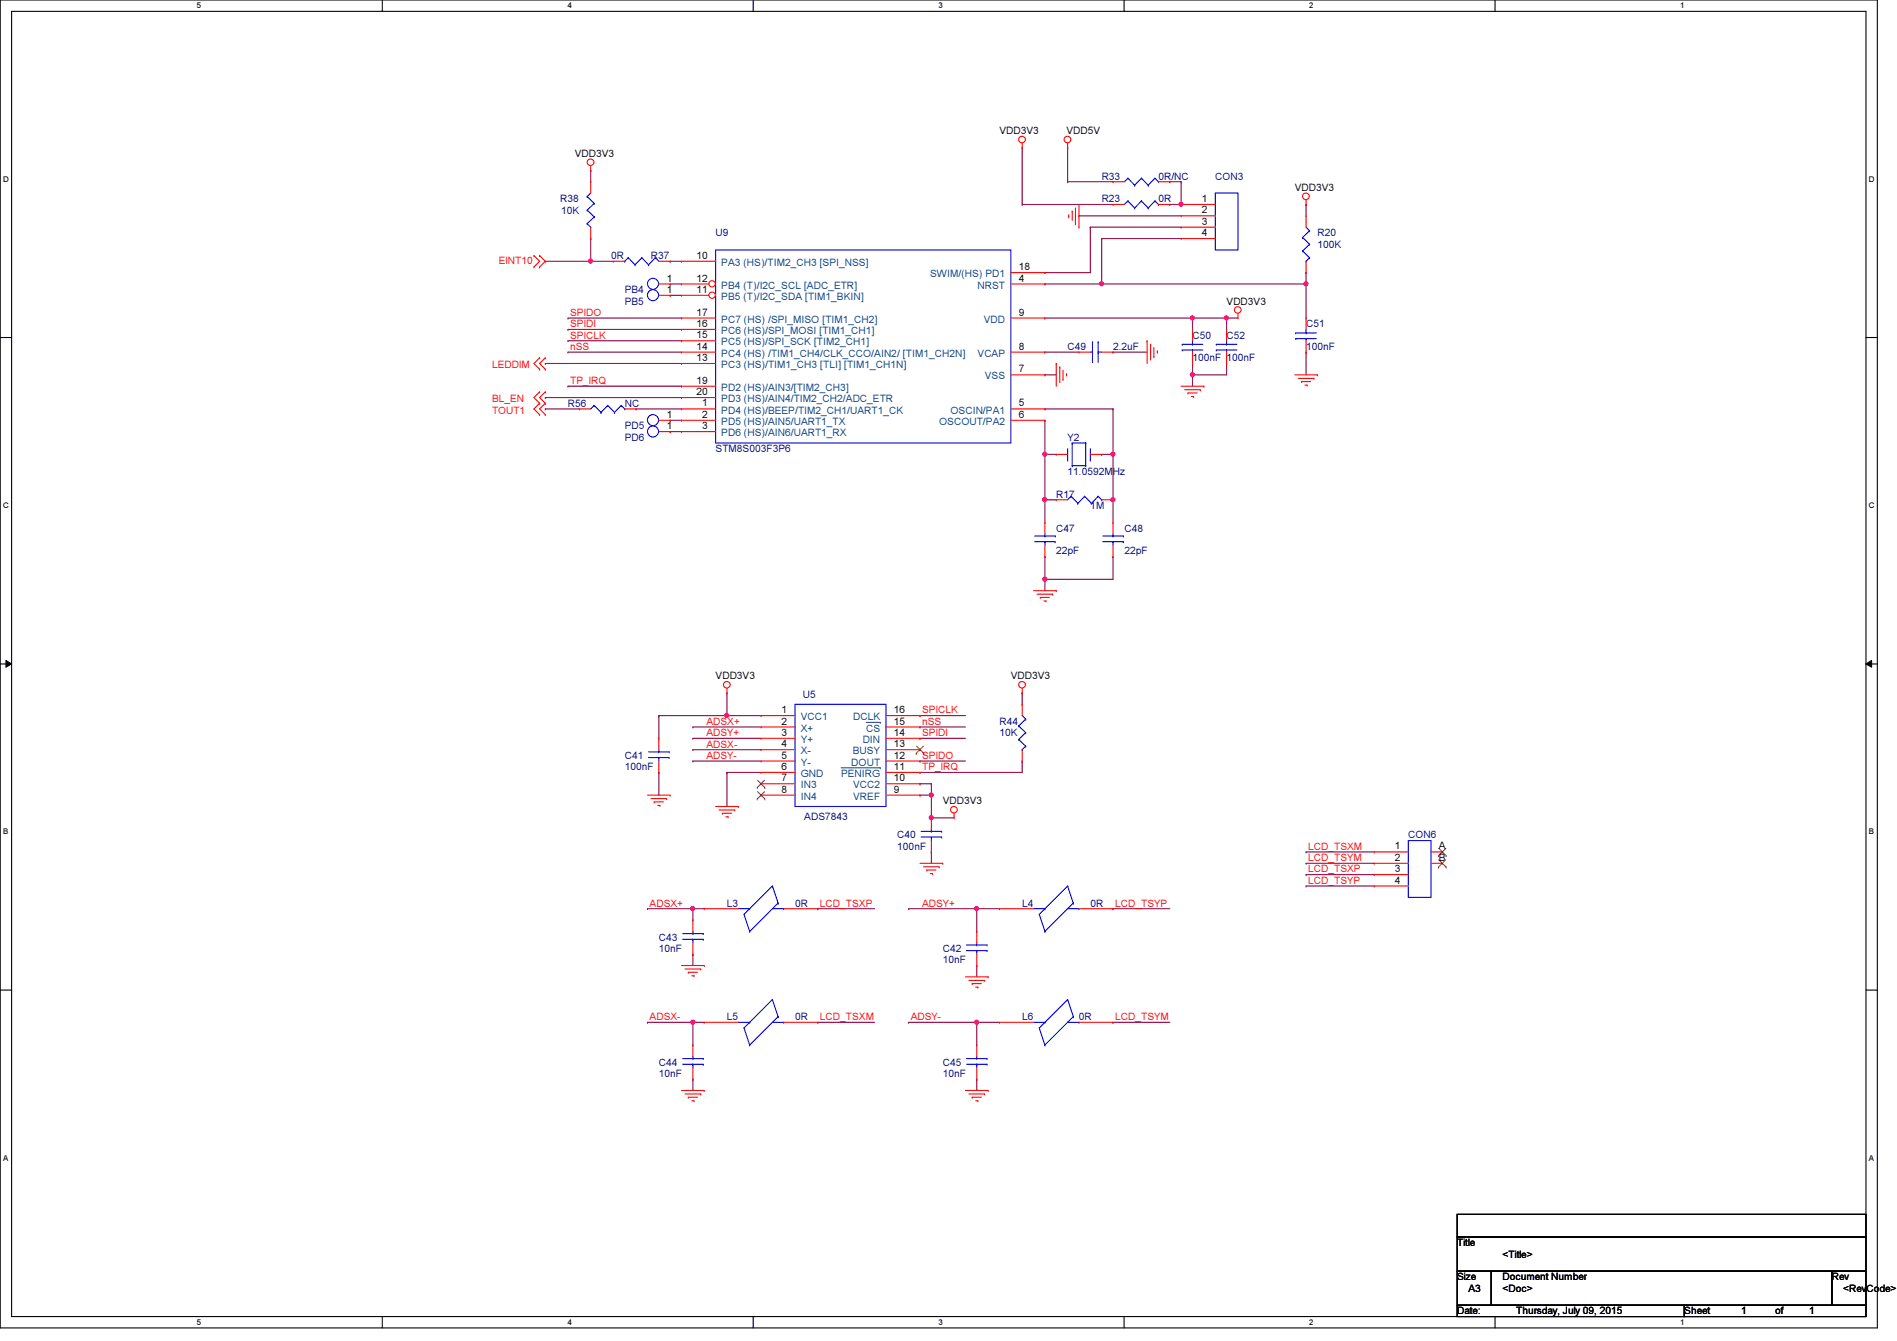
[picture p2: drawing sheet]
<svg xmlns="http://www.w3.org/2000/svg" width="297mm" height="210mm" viewBox="0 0 297 210" stroke-linecap="round" stroke-linejoin="round" font-family="sans-serif">
<path d="M0 0h294v207.9h-294zM1.8 1.8h290.4v204.3h-290.4z" fill="none" stroke="#000" stroke-width=".17"/>
<g fill="#fff">
<path d="M30.8 .2h.7v1.4h-.7z"/>
<path d="M30.8 206.2h.7v1.4h-.7z"/>
</g>
<path d="M59.9 0v1.8M59.9 206.1v1.8" fill="none" stroke="#000" stroke-width=".17"/>
<g fill="#fff">
<path d="M88.9 .2h.6v1.4h-.6z"/>
<path d="M88.9 206.2h.6v1.4h-.6z"/>
</g>
<path d="M117.9 0v1.8M117.9 206.1v1.8" fill="none" stroke="#000" stroke-width=".17"/>
<g fill="#fff">
<path d="M146.9 .2h.7v1.4h-.7z"/>
<path d="M146.9 206.2h.7v1.4h-.7z"/>
</g>
<path d="M176 0v1.8M176 206.1v1.8" fill="none" stroke="#000" stroke-width=".17"/>
<g fill="#fff">
<path d="M205 .2h.7v1.4h-.7z"/>
<path d="M205 206.2h.7v1.4h-.7z"/>
</g>
<path d="M234.1 0v1.8M234.1 206.1v1.8" fill="none" stroke="#000" stroke-width=".17"/>
<g fill="#fff">
<path d="M263.1 .2h.7v1.4h-.7z"/>
<path d="M263.1 206.2h.7v1.4h-.7z"/>
<path d="M.5 27.3h.9v1.4h-.9z"/>
<path d="M292.6 27.3h.9v1.4h-.9z"/>
<path d="M.5 78.4h.9v1.4h-.9z"/>
<path d="M292.6 78.4h.9v1.4h-.9z"/>
</g>
<path d="M0 52.8h1.8M292.2 52.8h1.8" fill="none" stroke="#000" stroke-width=".17"/>
<g fill="#fff">
<path d="M.5 129.5h.8v1.4h-.8z"/>
<path d="M292.6 129.5h.9v1.4h-.9z"/>
</g>
<path d="M0 103.9h1.8M292.2 103.9h1.8" fill="none" stroke="#000" stroke-width=".17"/>
<path d="M.9 103.4l.9 .5-.9 .5zM292.2 103.9l.9-.5v1z" fill="#000"/>
<path d="M.9 103.4l.9 .5-.9 .5zM292.2 103.9l.9-.5v1z" fill="none" stroke="#000" stroke-width=".16"/>
<g fill="#fff">
<path d="M.5 180.5h.8v1.4h-.8z"/>
<path d="M292.6 180.5h.9v1.4h-.9z"/>
</g>
<path d="M0 155h1.8M292.2 155h1.8" fill="none" stroke="#000" stroke-width=".17"/>
<g fill="none" stroke="#800040" stroke-width=".17">
<path d="M104.9 40.9h.1M104.9 40.9h1.8M163.6 71.1h.1M163.6 65.8h.1M163.6 64h.1M163.6 71.1h1.8M163.6 65.8v5.3M163.6 64h10.7M172.5 71.1h.1M174.3 64h.1M174.3 64v7.1h-1.8M163.6 90.7h.1"/>
<path d="M163.6 90.7v1.8M163.6 90.7h10.7"/>
</g>
<circle cx="163.6" cy="90.7" r=".32" fill="#f0f"/>
<circle cx="163.6" cy="90.7" r=".32" fill="none" stroke="#f0f" stroke-width=".17"/>
<path d="M174.3 78.2h.1M174.3 78.2v3.6M174.3 87.1h.1M174.3 87.1v3.6" fill="none" stroke="#800040" stroke-width=".17"/>
<circle cx="174.3" cy="78.2" r=".32" fill="#f0f"/>
<circle cx="174.3" cy="78.2" r=".32" fill="none" stroke="#f0f" stroke-width=".17"/>
<path d="M163.6 78.2h.1M163.6 78.2v3.6" fill="none" stroke="#800040" stroke-width=".17"/>
<circle cx="163.6" cy="78.2" r=".32" fill="#f0f"/>
<circle cx="163.6" cy="78.2" r=".32" fill="none" stroke="#f0f" stroke-width=".17"/>
<path d="M163.6 58.7h.1M163.6 55.1h.1M163.6 58.7h1.8M163.6 55.1h5.3M174.3 55.1h.1M174.3 55.1h5.3M174.3 71.1h.1M174.3 71.1v7.1M163.6 87.1h.1M163.6 87.1v3.6" fill="none" stroke="#800040" stroke-width=".17"/>
<circle cx="174.3" cy="71.1" r=".32" fill="#f0f"/>
<circle cx="174.3" cy="71.1" r=".32" fill="none" stroke="#f0f" stroke-width=".17"/>
<path d="M163.6 78.2h.1M163.6 71.1h.1M163.6 78.2h1.8M163.6 71.1v7.1" fill="none" stroke="#800040" stroke-width=".17"/>
<circle cx="163.6" cy="71.1" r=".32" fill="#f0f"/>
<circle cx="163.6" cy="71.1" r=".32" fill="none" stroke="#f0f" stroke-width=".17"/>
<path d="M163.6 49.8h.1M163.6 49.8h23.1M186.7 49.8h.1M186.7 49.8v1.8" fill="none" stroke="#800040" stroke-width=".17"/>
<circle cx="186.7" cy="49.8" r=".32" fill="#f0f"/>
<circle cx="186.7" cy="49.8" r=".32" fill="none" stroke="#f0f" stroke-width=".17"/>
<path d="M186.7 49.8h.1M186.7 49.8h5.4M192.1 49.8h.1M192.1 49.8v1.8" fill="none" stroke="#800040" stroke-width=".17"/>
<circle cx="192" cy="49.8" r=".32" fill="#f0f"/>
<circle cx="192" cy="49.8" r=".32" fill="none" stroke="#f0f" stroke-width=".17"/>
<path d="M186.7 58.7h.1M186.7 58.7v1.8" fill="none" stroke="#800040" stroke-width=".17"/>
<circle cx="186.7" cy="58.6" r=".32" fill="#f0f"/>
<circle cx="186.7" cy="58.6" r=".32" fill="none" stroke="#f0f" stroke-width=".17"/>
<path d="M186.7 58.7h.1M186.7 56.9h.1M186.7 56.9v1.8M192.1 56.9h.1M192.1 49.8h.1M192.1 56.9v1.8h-5.4M192.1 49.8h1.7M204.5 44.4h.1M204.5 44.4v5.4" fill="none" stroke="#800040" stroke-width=".17"/>
<circle cx="204.5" cy="44.4" r=".32" fill="#f0f"/>
<circle cx="204.5" cy="44.4" r=".32" fill="none" stroke="#f0f" stroke-width=".17"/>
<path d="M204.5 32h.1M204.5 32v1.8M172.5 44.4h.1M172.5 44.4h32M204.5 55.1h.1M204.5 55.1v3.6" fill="none" stroke="#800040" stroke-width=".17"/>
<circle cx="172.5" cy="44.4" r=".32" fill="#f0f"/>
<circle cx="172.5" cy="44.4" r=".32" fill="none" stroke="#f0f" stroke-width=".17"/>
<g fill="none" stroke="#800040" stroke-width=".17">
<path d="M92.5 37.3h.1M92.5 37.3v3.6h-7.1M160.1 23.1h.1M160.1 23.1v8.9M168.9 33.8h.1M168.9 33.8h16.1M170.7 35.6h.1M170.7 35.6v7.1h-7.1M170.7 35.6h14.3M172.5 37.3h.1M172.5 37.3h12.5M172.5 37.3v7.1h-8.9"/>
<path d="M85.4 40.9h.1M163.6 42.7h.1M163.6 44.4h.1M204.5 42.7h.1M204.5 42.7v1.7"/>
</g>
<circle cx="92.5" cy="40.9" r=".32" fill="#f0f"/>
<circle cx="92.5" cy="40.9" r=".32" fill="none" stroke="#f0f" stroke-width=".17"/>
<g fill="none" stroke="#800040" stroke-width=".17">
<path d="M92.5 26.7h.1M92.5 26.7v1.7M85.4 56.9h.1M85.4 56.9h21.3M88.9 51.6h.1M88.9 49.8h.1M88.9 53.3h.1M88.9 55.1h.1M88.9 51.6h17.8M88.9 49.8h17.8M88.9 53.3h17.8M88.9 55.1h17.8"/>
<path d="M92.5 40.9h.1M92.5 40.9h3.6M104.9 44.4h.1M104.9 46.2h.1M104.9 44.4h1.8M104.9 46.2h1.8M85.4 62.2h.1M85.4 64h.1M85.4 62.2h21.3M85.4 64h5.3M88.9 60.5h.1M88.9 60.5h17.8"/>
<path d="M99.6 64h.1M99.6 64h7.1M104.9 65.8h.1M104.9 67.6h.1M104.9 65.8h1.8M104.9 67.6h1.8M108.5 113.8h.1M108.5 115.6h.1M108.5 117.3h.1M108.5 119.1h.1M108.5 113.8h10.7M108.5 115.6h10.7"/>
<path d="M108.5 117.3h10.7M108.5 119.1h10.7M113.8 112h.1M113.8 112h5.4M144.1 112h.1M144.1 113.8h.1M144.1 115.6h.1M144.1 119.1h.1M144.1 112h7.1M144.1 113.8h7.1M144.1 115.6h7.1M144.1 119.1h7.1"/>
<path d="M144.1 120.9h.1M144.1 120.9h16M145.8 133.3h.1M145.8 122.7h.1M145.8 122.7v1.8M145.8 133.3v1.8M204.5 133.3h.1M204.5 135.1h.1M204.5 136.9h.1M204.5 138.7h.1M204.5 133.3h10.7M204.5 135.1h10.7"/>
<path d="M204.5 136.9h10.7M204.5 138.7h10.7M108.5 149.4h.1M108.5 149.4v1.7M128.1 142.2h.1M128.1 142.2h8.8M152.9 151.1h.1M152.9 151.1v1.8M108.5 168.9h.1M108.5 168.9v1.8M128.1 160h.1M128.1 160h8.8"/>
<path d="M152.9 168.9h.1M152.9 168.9v1.8"/>
</g>
<circle cx="113.8" cy="112" r=".32" fill="#f0f"/>
<circle cx="113.8" cy="112" r=".32" fill="none" stroke="#f0f" stroke-width=".17"/>
<path d="M103.2 112h.1M103.2 112v3.6M103.2 120.9h.1M103.2 120.9v3.6M113.8 120.9h.1M113.8 120.9h5.4M113.8 120.9v5.3M144.1 122.7h.1M144.1 124.5h.1M144.1 122.7h1.7M144.1 124.5h1.7" fill="none" stroke="#800040" stroke-width=".17"/>
<circle cx="145.8" cy="124.4" r=".32" fill="#f0f"/>
<circle cx="145.8" cy="124.4" r=".32" fill="none" stroke="#f0f" stroke-width=".17"/>
<path d="M160.1 108.5h.1M160.1 119.1h.1M160.1 108.5v1.7M160.1 119.1v1.8M145.8 124.5h.1M145.8 128h.1M145.8 124.5v3.5M145.8 128h3.6" fill="none" stroke="#800040" stroke-width=".17"/>
<circle cx="145.8" cy="128" r=".32" fill="#f0f"/>
<circle cx="145.8" cy="128" r=".32" fill="none" stroke="#f0f" stroke-width=".17"/>
<path d="M108.5 142.2h.1M108.5 142.2h1.8" fill="none" stroke="#800040" stroke-width=".17"/>
<circle cx="108.5" cy="142.2" r=".32" fill="#f0f"/>
<circle cx="108.5" cy="142.2" r=".32" fill="none" stroke="#f0f" stroke-width=".17"/>
<path d="M103.2 112h.1M113.8 108.5h.1M113.8 108.5v3.5h-10.6M101.4 142.2h.1M101.4 142.2h7.1M108.5 142.2h.1M108.5 142.2v1.8M108.5 160h.1M108.5 160h1.8" fill="none" stroke="#800040" stroke-width=".17"/>
<circle cx="108.5" cy="160" r=".32" fill="#f0f"/>
<circle cx="108.5" cy="160" r=".32" fill="none" stroke="#f0f" stroke-width=".17"/>
<path d="M152.9 142.2h.1M152.9 142.2h3.6M101.4 160h.1M101.4 160h7.1M108.5 160h.1M108.5 160v3.6" fill="none" stroke="#800040" stroke-width=".17"/>
<circle cx="152.9" cy="142.2" r=".32" fill="#f0f"/>
<circle cx="152.9" cy="142.2" r=".32" fill="none" stroke="#f0f" stroke-width=".17"/>
<path d="M142.3 142.2h.1M142.3 142.2h10.6M152.9 142.2h.1M152.9 142.2v3.6M152.9 160h.1M152.9 160h3.6" fill="none" stroke="#800040" stroke-width=".17"/>
<circle cx="152.9" cy="160" r=".32" fill="#f0f"/>
<circle cx="152.9" cy="160" r=".32" fill="none" stroke="#f0f" stroke-width=".17"/>
<g fill="none" stroke="#800040" stroke-width=".17">
<path d="M160.1 32h.1M160.1 32h14.2M183.2 32h.1M183.2 28.4h.1M183.2 28.4h1.8M185 28.4h.1M185 28.4v3.6h-1.8M174.3 142.2h.1M174.3 142.2h8.9M142.3 160h.1M142.3 160h10.6M152.9 160h.1"/>
<path d="M152.9 160v3.6M174.3 160h.1M174.3 160h8.9"/>
</g>
<circle cx="184.9" cy="32" r=".32" fill="#f0f"/>
<circle cx="184.9" cy="32" r=".32" fill="none" stroke="#f0f" stroke-width=".17"/>
<path d="M167.2 28.4h.1M167.2 23.1h.1M167.2 28.4h7.1M167.2 23.1v5.3" fill="none" stroke="#800040" stroke-width=".17"/>
<g fill="none" stroke="#f00" stroke-width=".17">
<path d="M92.5 26.7h.1M92.5 28.4h.1M92.5 37.3h.1M92.5 26v.7M92.5 28.4v1.8M92.5 35.6v1.7M160.1 23.1h.1M160.1 22.4v.7M167.2 23.1h.1M167.2 22.4v.7M167.3 34h.1M167.3 33.6v.4"/>
<path d="M167.9 33.1h.1M167.9 33.1v1.4M168.4 35h.1M168.4 32.6v2.4M168.9 35.6h.1M168.9 32v3.6M174.3 32h.1M174.3 28.4h.1M174.3 32h1.8M174.3 28.4h1.8M181.4 32h1.8M181.4 28.4h1.8"/>
<path d="M183.2 32h.1M183.2 28.4h.1M185 32h.1M185 33.8h.1M185 35.6h.1M185 37.3h.1M185 32h5.3M185 33.8h5.3M185 35.6h5.3M185 37.3h5.3M204.5 32h.1M204.5 31.3v.7"/>
<path d="M83.6 40h.1M83.6 41.8h.1M83.6 40l.9 .9-.9 .9M84.5 41.8h.1M84.5 40h.1M84.5 56h.1M84.5 57.8h.1M84.5 40l.9 .9-.9 .9M84.5 56l-.9 .9 .9 .9M85.4 56h.1M85.4 57.8h.1M85.4 56l-.9 .9 .9 .9"/>
<path d="M96.1 40.9h.1M96.1 40.9h1.7M103.2 46.2h1.7M103.2 40.9h1.7M104.9 46.2h.1M104.9 40.9h.1M106.7 40.9h.1M106.7 49.8h.1M106.7 51.6h.1M106.7 53.3h.1M106.7 55.1h.1M106.7 56.9h.1"/>
<path d="M106.7 40.9h5.4M106.7 55.1h5.4M106.7 49.8h5.4M106.7 51.6h5.4M106.7 53.3h5.4M106.7 56.9h5.4M158.3 58.7h5.3M158.3 44.4h5.3M158.3 55.1h5.3M158.3 49.8h5.3M158.3 42.7h5.3M163.6 44.4h.1"/>
<path d="M163.6 58.7h.1M163.6 55.1h.1M163.6 49.8h.1M163.6 42.7h.1M165.4 56.9h.1M165.4 56.9v3.6M165.9 57.4h.1M165.9 57.4v2.5M166.5 59.4h.1M166.5 58v1.4M167 58.5h.1M167 58.5v.3"/>
<path d="M179.6 53.3h.1M179.6 53.3v3.6M180.2 53.9h.1M180.2 53.9v2.4M180.7 55.8h.1M180.7 54.4v1.4M181.2 54.9h.1M181.2 54.9v.4M193.8 49.8h.1M193.8 49.1v.7M202.7 58.7h3.6M203.3 59.2h2.4"/>
<path d="M203.8 59.7h.1M203.8 59.7h1.4M204.5 55.1h.1M204.5 49.8h.1M204.5 49.8v1.8M204.5 53.3v1.8M205.7 59.2h.1M206.3 58.7h.1M84.5 61.3h.1M84.5 63.1h.1M84.5 64.9h.1M84.5 61.3l-.9 .9 .9 .9"/>
<path d="M84.5 63.1l-.9 .9 .9 .9M85.4 61.3h.1M85.4 63.1h.1M85.4 64.9h.1M85.4 61.3l-.9 .9 .9 .9M85.4 63.1l-.9 .9 .9 .9M90.7 64h.1M90.7 64h1.8M97.8 64h1.8M99.6 64h.1M106.7 64h.1M106.7 65.8h.1"/>
<path d="M106.7 67.6h.1M106.7 62.2h.1M106.7 60.5h.1M106.7 60.5h5.4M106.7 64h5.4M106.7 65.8h5.4M106.7 67.6h5.4M106.7 62.2h5.4M158.3 64h5.3M158.3 65.8h5.3M163.6 64h.1M163.6 65.8h.1"/>
<path d="M185 60.5h3.5M185.5 61h2.5M186 61.5h.1M186 61.5h1.4M186.6 62.1h.3M186.9 62.1h.1M188 61h.1M188.5 60.5h.1M204.3 60.3h.4M204.7 60.3h.1M161.8 92.5h3.6M162.4 93h2.4"/>
<path d="M162.9 93.5h.1M162.9 93.5h1.4M163.4 94.1h.4M163.8 94.1h.1M164.8 93h.1M165.4 92.5h.1M103.2 115.6h.1M103.2 115.6v1.7M103.2 119.1v1.8M113.8 108.5h.1M113.8 107.7v.8M160.1 108.5h.1"/>
<path d="M160.1 110.2h.1M160.1 119.1h.1M160.1 107.7v.8M160.1 110.2v1.8M160.1 117.3v1.8M101.4 124.5h3.5M101.9 125h2.5M102.4 125.5h.1M102.4 125.5h1.5M103 126.1h.3M103.2 120.9h.1M103.3 126.1h.1"/>
<path d="M104.4 125h.1M104.9 124.5h.1M112.1 126.2h3.5M112.6 126.8h2.5M113.1 127.3h.1M113.1 127.3h1.5M113.7 127.8h.3M114 127.8h.1M115.1 126.8h.1M115.6 126.2h.1M144.1 135.1h3.5M144.6 135.7h2.5"/>
<path d="M145.1 136.2h.1M145.1 136.2h1.5M145.7 136.7h.3M146 136.7h.1M147.1 135.7h.1M147.6 135.1h.1M149.4 128h.1M149.4 127.3v.7M215.2 133.3h.1M215.2 135.1h.1M215.2 136.9h.1M215.2 138.7h.1"/>
<path d="M215.2 135.1h5.3M215.2 133.3h5.3M215.2 136.9h5.3M215.2 138.7h5.3M224.1 135.1h1.7M224.1 133.3h1.7M225.8 133.3h.1M225.8 135.1h.1M106.7 151.1h3.6M107.3 151.7h2.4M107.8 152.2h.1M107.8 152.2h1.4"/>
<path d="M108.3 152.7h.4M108.5 144h.1M108.5 149.4h.1M108.5 144v1.8M108.5 147.6v1.8M108.7 152.7h.1M109.7 151.7h.1M110.3 151.1h.1M110.3 142.2h.1M110.3 142.2h5.3M122.7 142.2h5.4M128.1 142.2h.1"/>
<path d="M151.2 152.9h3.5M151.7 153.5h2.5M152.2 154h.1M152.2 154h1.5M152.8 154.5h.3M152.9 145.8h.1M152.9 151.1h.1M152.9 145.8v1.8M152.9 149.4v1.7M153.1 154.5h.1M154.2 153.5h.1M154.7 152.9h.1"/>
<path d="M156.5 142.2h.1M156.5 142.2h5.3M168.9 142.2h5.4M174.3 142.2h.1M106.7 170.7h3.6M107.3 171.2h2.4M107.8 171.7h.1M107.8 171.7h1.4M108.3 172.3h.4M108.5 163.6h.1M108.5 168.9h.1M108.5 163.6v1.8"/>
<path d="M108.5 167.1v1.8M108.7 172.3h.1M109.7 171.2h.1M110.3 170.7h.1M110.3 160h.1M110.3 160h5.3M122.7 160h5.4M128.1 160h.1M151.2 170.7h3.5M151.7 171.2h2.5M152.2 171.7h.1M152.2 171.7h1.5"/>
<path d="M152.8 172.3h.3M153.1 172.3h.1M154.2 171.2h.1M154.7 170.7h.1M156.5 160h.1M156.5 160h5.3M168.9 160h5.4M174.3 160h.1"/>
<circle cx="92.5" cy="25.4" r=".52"/>
<circle cx="160" cy="21.8" r=".52"/>
<circle cx="167.2" cy="21.8" r=".52"/>
<circle cx="204.5" cy="30.7" r=".52"/>
<circle cx="193.8" cy="48.5" r=".52"/>
<circle cx="113.8" cy="107.2" r=".52"/>
<circle cx="160" cy="107.2" r=".52"/>
<circle cx="149.4" cy="126.7" r=".52"/>
</g>
<path d="M228.2 190.1h64v3.5h-64zM228.2 193.6h64v5.4h-64zM228.2 199h5.3v5.3h-5.3zM233.5 199h53.3v5.3h-53.3zM286.8 199h5.4v5.3h-5.4zM228.2 204.3h35.5v1.8h-35.5zM263.7 204.3h28.5v1.8h-28.5z" fill="none" stroke="#000" stroke-width=".17"/>
<g fill="none" stroke="#00f" stroke-width=".17">
<path d="M91.9 30.8h.1M91.9 32.9h.1M91.9 35h.1M91.9 30.8l1.1 1M91.9 32.9l1.1 1.1M91.9 35l.6 .6M92.5 35.6h.1M92.5 30.2l-.6 .6M93 31.8h.1M93 34h.1M93 31.8l-1.1 1.1M93 34l-1.1 1"/>
<path d="M112.1 39.1h46.2v30.2h-46.2zM176.6 31.5h.1M176.6 27.9h.1M176.6 31.5l-.5 .5M176.6 31.5l1.1 1.1M176.6 27.9l-.5 .5M176.6 27.9l1.1 1.1M177.7 32.6h.1M177.7 29h.1M178.7 31.5h.1M178.7 27.9h.1M178.7 31.5l-1 1.1"/>
<path d="M178.7 31.5l1.1 1.1M178.7 27.9l-1 1.1M178.7 27.9l1.1 1.1M179.8 32.6h.1M179.8 29h.1M180.8 31.5h.1M180.8 27.9h.1M180.8 31.5l-1 1.1M180.8 31.5l.6 .5M180.8 27.9l-1 1.1M180.8 27.9l.6 .5M181.4 32h.1"/>
<path d="M181.4 28.4h.1M190.3 30.2h3.5v8.9h-3.5zM97.8 40.9h.1M98.4 40.3h.1M98.4 40.3l1 1.1M98.4 40.3l-.6 .6M99.4 41.4h.1M100.5 40.3h.1M100.5 40.3l1.1 1.1M100.5 40.3l-1.1 1.1M101.6 41.4h.1M102.6 40.3h.1"/>
<path d="M102.6 40.3l.6 .6M102.6 40.3l-1 1.1M202.9 52.1h.1M202.9 53h.1M202.9 52.1h3.2M202.9 53h3.2M204.5 53h.1M204.5 52.1h.1M204.5 51.6v.5M204.5 53v.3M93 63.5h.1M93 63.5l-.5 .5"/>
<path d="M93 63.5l1.1 1.1M94.1 64.6h.1M95.2 63.5h.1M95.2 63.5l-1.1 1.1M95.2 63.5l1 1.1M96.2 64.6h.1M97.3 63.5h.1M97.3 63.5l-1.1 1.1M97.3 63.5l.5 .5M97.8 64h.1M101.6 118.6h3.2M101.6 117.7h3.2"/>
<path d="M103.2 117.7h.1M103.2 118.6h.1M103.2 117.3v.4M103.2 118.6v.5M104.8 118.6h.1M104.8 117.7h.1M159.5 113.6h.1M159.5 115.7h.1M159.5 113.6l1.1 1.1M159.5 115.7l1.1 1.1M160.1 117.3h.1M160.1 112l.5 .6"/>
<path d="M160.6 112.6h.1M160.6 114.7h.1M160.6 116.8h.1M160.6 116.8l-.5 .5M160.6 112.6l-1.1 1M160.6 114.7l-1.1 1M120.9 138.7h.1M120.9 138.7l-4.4 4.4 .9 2.7M120.9 138.7l.9 2.7M167.2 138.7h.1M167.2 138.7l-4.5 4.4 .9 2.7M167.2 138.7l.9 2.7"/>
<path d="M220.5 131.6h3.6v8.9h-3.6zM106.9 147h3.2M106.9 146.1h3.2M108.5 146.1h.1M108.5 147h.1M108.5 145.8v.3M108.5 147v.6M110.1 147h.1M110.1 146.1h.1M115.6 142.2h1.8M117.4 145.8h.1M117.4 142.2h.1"/>
<path d="M120.9 156.5h.1M120.9 156.5l-4.4 4.4 .9 2.7M120.9 156.5l.9 2.6M120.9 142.2h1.8M121.8 159.1h.1M121.8 141.4h.1M121.8 159.1l-4.4 4.5M121.8 141.4l-4.4 4.4M122.7 142.2h.1M151.3 148.8h3.3M151.3 147.9h3.3M152.9 147.9h.1"/>
<path d="M152.9 148.8h.1M152.9 147.6v.3M152.9 148.8v.6M154.6 148.8h.1M154.6 147.9h.1M161.8 142.2h1.8M163.6 145.8h.1M163.6 142.2h.1M167.2 156.5h.1M167.2 156.5l-4.5 4.4 .9 2.7M167.2 156.5l.9 2.6M167.2 142.2h1.7"/>
<path d="M168.1 159.1h.1M168.1 141.4h.1M168.1 159.1l-4.5 4.5M168.1 141.4l-4.5 4.4M168.9 142.2h.1M106.9 166.6h3.2M106.9 165.7h3.2M108.5 165.7h.1M108.5 166.6h.1M108.5 165.4v.3M108.5 166.6v.5M110.1 166.6h.1"/>
<path d="M110.1 165.7h.1M115.6 160h1.8M117.4 163.6h.1M117.4 160h.1M120.9 160h1.8M122.7 160h.1M161.8 160h1.8M163.6 163.6h.1M163.6 160h.1M167.2 160h1.7M168.9 160h.1"/>
<circle cx="102.3" cy="46.2" r=".87"/>
</g>
<path d="M225.3 133.9h.1M225.3 135.7h.1M225.3 132.8l1.1 1.1M225.3 134.6l1.1 1.1M226.4 132.8l-1.1 1.1M226.4 134.6l-1.1 1.1M226.4 133.9h.1M226.4 135.7h.1" fill="none" stroke="#804000" stroke-width=".16"/>
<circle cx="111.5" cy="44.4" r=".5" fill="#fff"/>
<g fill="none" stroke="#f00" stroke-width=".17">
<path d="M106.7 44.4h.1M106.7 44.4h4.3"/>
<circle cx="111.5" cy="44.4" r=".5"/>
</g>
<circle cx="111.5" cy="46.2" r=".5" fill="#fff"/>
<g fill="none" stroke="#f00" stroke-width=".17">
<path d="M204.5 33.8h.1M204.5 33.8v1.8M103.2 44.4h1.7M104.9 44.4h.1M106.7 46.2h.1M106.7 46.2h4.3M168.9 55.1h.1M168.9 55.1h1.8M172.5 55.1h1.8M174.3 55.1h.1M186.7 56.9h.1M186.7 51.6h.1"/>
<path d="M186.7 51.6v1.7M186.7 55.1v1.8M192.1 56.9h.1M192.1 51.6h.1M192.1 51.6v1.7M192.1 55.1v1.8M204.5 42.7h.1M204.5 40.9v1.8M103.2 65.8h1.7M103.2 67.6h1.7M104.9 65.8h.1M104.9 67.6h.1"/>
<path d="M165.4 71.1h.1M165.4 78.2h.1M165.4 71.1h1.8M165.4 78.2h1.8M170.7 71.1h1.8M172.5 71.1h.1M172.5 78.2h1.8M174.3 78.2h.1M163.6 81.8h.1M163.6 87.1h.1M163.6 81.8v1.8M163.6 85.3v1.8"/>
<path d="M174.3 81.8h.1M174.3 87.1h.1M174.3 81.8v1.8M174.3 85.3v1.8M119.2 112h.1M119.2 113.8h.1M119.2 115.6h.1M119.2 117.3h.1M119.2 119.1h.1M119.2 112h5.3M119.2 113.8h5.3M119.2 115.6h5.3"/>
<path d="M119.2 117.3h5.3M119.2 119.1h5.3M138.7 112h5.4M138.7 113.8h5.4M138.7 115.6h5.4M138.7 117.3h5.4M138.7 119.1h5.4M144.1 119.1h.1M144.1 117.3h.1M144.1 115.6h.1M144.1 113.8h.1M144.1 112h.1"/>
<path d="M119.2 120.9h.1M119.2 122.7h.1M119.2 124.5h.1M119.2 120.9h5.3M119.2 122.7h5.3M119.2 124.5h5.3M138.7 120.9h5.4M138.7 122.7h5.4M138.7 124.5h5.4M144.1 124.5h.1M144.1 122.7h.1M144.1 120.9h.1"/>
<path d="M145.8 128h.1M145.8 133.3h.1M145.8 128v1.8M145.8 131.6v1.7M152.9 163.6h.1M152.9 168.9h.1M152.9 163.6v1.8M152.9 167.1v1.8"/>
<circle cx="111.5" cy="46.2" r=".5"/>
</g>
<g fill="none" stroke="#00f" stroke-width=".17">
<path d="M204 37.2h.1M204 39.3h.1M204 37.2l1.1 1M204 39.3l1.1 1M204.5 35.6l.6 .5M205.1 36.1h.1M205.1 38.2h.1M205.1 36.1l-1.1 1.1M205.1 38.2l-1.1 1.1M170.7 55.1h.4M171.1 55.1h.1M171.1 53.5h.1"/>
<path d="M171.1 53.5v3.2M172 53.5h.1M172 55.1h.1M172 55.1h.5M172 53.5v3.2M185.1 53.9h.1M185.1 54.8h.1M185.1 53.9h3.2M185.1 54.8h3.2M186.7 54.8h.1M186.7 53.9h.1M186.7 53.3v.6"/>
<path d="M186.7 54.8v.3M190.5 53.9h.1M190.5 54.8h.1M190.5 53.9h3.2M190.5 54.8h3.2M192.1 54.8h.1M192.1 53.9h.1M192.1 53.3v.6M192.1 54.8v.3M204.5 40.9h.1M205.1 40.3h.1M205.1 40.3l-.6 .6"/>
<path d="M167.2 72h.1M167.2 70.2v1.8M167.7 77.7h.1M167.7 77.7l-.5 .5M167.7 77.7l1.1 1.1M167.9 72.9h.1M167.9 69.3h.1M167.9 69.3v3.6M167.9 72.9h2.1M167.9 69.3h2.1M168.8 78.8h.1M169.8 77.7h.1"/>
<path d="M169.8 77.7l-1 1.1M169.8 77.7l1.1 1.1M170 72.9h.1M170 69.3h.1M170 69.3v3.6M170.7 72h.1M170.7 70.2v1.8M170.9 78.8h.1M172 77.7h.1M172 77.7l-1.1 1.1M172 77.7l.5 .5M172.5 78.2h.1"/>
<path d="M162 84.8h3.2M162 83.9h3.2M163.6 83.9h.1M163.6 84.8h.1M163.6 83.6v.3M163.6 84.8v.5M165.2 84.8h.1M165.2 83.9h.1M172.7 84.8h3.2M172.7 83.9h3.2M174.3 83.9h.1M174.3 84.8h.1"/>
<path d="M174.3 83.6v.3M174.3 84.8v.5M175.9 84.8h.1M175.9 83.9h.1M124.5 110.2h14.2v16h-14.2zM144.2 131h3.2M144.2 130.1h3.2M145.8 130.1h.1M145.8 131h.1M145.8 129.8v.3M145.8 131v.6M147.4 131h.1"/>
<path d="M147.4 130.1h.1M151.3 166.6h3.3M151.3 165.7h3.3M152.9 165.7h.1M152.9 166.6h.1M152.9 165.4v.3M152.9 166.6v.5M154.6 166.6h.1M154.6 165.7h.1"/>
<circle cx="102.3" cy="44.4" r=".87"/>
<circle cx="102.3" cy="67.5" r=".87"/>
<circle cx="102.3" cy="65.8" r=".87"/>
</g>
<path d="M143.5 117.9h.1M143.5 116.8l1.1 1.1M144.6 116.8l-1.1 1.1M144.6 117.9h.1M118.6 123.3h.1M118.6 125.1h.1M118.6 122.1l1.2 1.2M118.6 123.9l1.2 1.2M119.7 122.1l-1.1 1.2M119.7 123.9l-1.1 1.2M119.8 123.3h.1M119.8 125.1h.1" fill="none" stroke="#804000" stroke-width=".16"/>
<path d="M135.6 113.1h2.2M137.8 113.1h.1M131.7 120.2h6.1M137.8 120.2h.1" fill="none" stroke="#004080" stroke-width=".16"/>
<circle cx="163.6" cy="90.7" r=".32" fill="#f0f"/>
<circle cx="163.6" cy="90.7" r=".32" fill="none" stroke="#f0f" stroke-width=".17"/>
<circle cx="174.3" cy="78.2" r=".32" fill="#f0f"/>
<circle cx="174.3" cy="78.2" r=".32" fill="none" stroke="#f0f" stroke-width=".17"/>
<circle cx="163.6" cy="78.2" r=".32" fill="#f0f"/>
<circle cx="163.6" cy="78.2" r=".32" fill="none" stroke="#f0f" stroke-width=".17"/>
<circle cx="174.3" cy="71.1" r=".32" fill="#f0f"/>
<circle cx="174.3" cy="71.1" r=".32" fill="none" stroke="#f0f" stroke-width=".17"/>
<circle cx="163.6" cy="71.1" r=".32" fill="#f0f"/>
<circle cx="163.6" cy="71.1" r=".32" fill="none" stroke="#f0f" stroke-width=".17"/>
<circle cx="186.7" cy="49.8" r=".32" fill="#f0f"/>
<circle cx="186.7" cy="49.8" r=".32" fill="none" stroke="#f0f" stroke-width=".17"/>
<circle cx="192" cy="49.8" r=".32" fill="#f0f"/>
<circle cx="192" cy="49.8" r=".32" fill="none" stroke="#f0f" stroke-width=".17"/>
<circle cx="186.7" cy="58.6" r=".32" fill="#f0f"/>
<circle cx="186.7" cy="58.6" r=".32" fill="none" stroke="#f0f" stroke-width=".17"/>
<circle cx="204.5" cy="44.4" r=".32" fill="#f0f"/>
<circle cx="204.5" cy="44.4" r=".32" fill="none" stroke="#f0f" stroke-width=".17"/>
<circle cx="172.5" cy="44.4" r=".32" fill="#f0f"/>
<circle cx="172.5" cy="44.4" r=".32" fill="none" stroke="#f0f" stroke-width=".17"/>
<circle cx="92.5" cy="40.9" r=".32" fill="#f0f"/>
<circle cx="92.5" cy="40.9" r=".32" fill="none" stroke="#f0f" stroke-width=".17"/>
<circle cx="113.8" cy="112" r=".32" fill="#f0f"/>
<circle cx="113.8" cy="112" r=".32" fill="none" stroke="#f0f" stroke-width=".17"/>
<circle cx="145.8" cy="124.4" r=".32" fill="#f0f"/>
<circle cx="145.8" cy="124.4" r=".32" fill="none" stroke="#f0f" stroke-width=".17"/>
<circle cx="145.8" cy="128" r=".32" fill="#f0f"/>
<circle cx="145.8" cy="128" r=".32" fill="none" stroke="#f0f" stroke-width=".17"/>
<circle cx="108.5" cy="142.2" r=".32" fill="#f0f"/>
<circle cx="108.5" cy="142.2" r=".32" fill="none" stroke="#f0f" stroke-width=".17"/>
<circle cx="108.5" cy="160" r=".32" fill="#f0f"/>
<circle cx="108.5" cy="160" r=".32" fill="none" stroke="#f0f" stroke-width=".17"/>
<circle cx="152.9" cy="142.2" r=".32" fill="#f0f"/>
<circle cx="152.9" cy="142.2" r=".32" fill="none" stroke="#f0f" stroke-width=".17"/>
<circle cx="152.9" cy="160" r=".32" fill="#f0f"/>
<circle cx="152.9" cy="160" r=".32" fill="none" stroke="#f0f" stroke-width=".17"/>
<circle cx="184.9" cy="32" r=".32" fill="#f0f"/>
<circle cx="184.9" cy="32" r=".32" fill="none" stroke="#f0f" stroke-width=".17"/>
<g font-size="1.6">
<text x="156.5" y="21">VDD3V3</text>
<text x="167" y="21">VDD5V</text>
<text x="90" y="24.6">VDD3V3</text>
<text x="202.7" y="29.9">VDD3V3</text>
<text x="188.2" y="31.6">1</text>
<text x="188.2" y="33.4">2</text>
<text x="188.2" y="35.2">3</text>
<text x="109" y="40.5">10</text>
<text x="188.2" y="37">4</text>
<text x="104.4" y="45.8">1</text>
<text x="104.4" y="44.1">1</text>
<text x="109" y="44.1">12</text>
<text x="109" y="45.8">11</text>
<text x="159.5" y="44.1">4</text>
<text x="159.5" y="42.3">18</text>
<text x="192.1" y="47.7">VDD3V3</text>
<text x="109" y="49.4">17</text>
<text x="109" y="51.2">16</text>
<text x="109" y="53">15</text>
<text x="159.5" y="49.4">9</text>
<text x="109" y="54.7">14</text>
<text x="109" y="56.5">13</text>
<text x="159.5" y="58.3">7</text>
<text x="159.5" y="54.7">8</text>
<text x="104.4" y="65.4">1</text>
<text x="109" y="61.8">20</text>
<text x="109" y="60.1">19</text>
<text x="109.9" y="63.6">1</text>
<text x="109.9" y="65.4">2</text>
<text x="159.5" y="63.6">5</text>
<text x="159.5" y="65.4">6</text>
<text x="104.4" y="67.2">1</text>
<text x="109.9" y="67.2">3</text>
<text x="112.1" y="106.3">VDD3V3</text>
<text x="158.3" y="106.3">VDD3V3</text>
<text x="122.4" y="111.6">1</text>
<text x="122.4" y="113.4">2</text>
<text x="140" y="113.4">15</text>
<text x="140" y="111.6">16</text>
<text x="122.4" y="115.2">3</text>
<text x="122.4" y="117">4</text>
<text x="122.4" y="118.7">5</text>
<text x="140" y="118.7">12</text>
<text x="140" y="117">13</text>
<text x="140" y="115.2">14</text>
<text x="122.4" y="120.5">6</text>
<text x="122.4" y="122.3">7</text>
<text x="122.4" y="124.1">8</text>
<text x="140" y="124.1">9</text>
<text x="140" y="122.3">10</text>
<text x="140" y="120.5">11</text>
<text x="147.6" y="125.9">VDD3V3</text>
<text x="218.4" y="133">1</text>
<text x="218.4" y="134.7">2</text>
<text x="218.4" y="136.5">3</text>
<text x="225.3" y="133">A</text>
<text x="225.3" y="134.7">B</text>
<text x="218.4" y="138.3">4</text>
<text x="228.2" y="195.1">Title</text>
<text x="235.3" y="196.8">&lt;Title&gt;</text>
<text x="228.2" y="200.4">Size</text>
<text x="230" y="202.2">A3</text>
<text x="235.3" y="202.2">&lt;Doc&gt;</text>
<text x="235.3" y="200.4">Document Number</text>
<text x="286.8" y="200.4">Rev</text>
<text x="288.6" y="202.2">&lt;RevCode&gt;</text>
<text x="228.2" y="205.7">Date:</text>
<text x="237.4" y="205.7">Thursday, July 09, 2015</text>
<text x="263.7" y="205.7">Sheet</text>
<text x="272.6" y="205.7">1</text>
<text x="278" y="205.7">of</text>
<text x="283.3" y="205.7">1</text>
</g>
<g font-size="1.6" fill="#000080">
<text x="172.5" y="28.1">R33</text>
<text x="181.4" y="28.1">0R/NC</text>
<text x="190.3" y="28.1">CON3</text>
<text x="87.7" y="31.7">R38</text>
<text x="87.9" y="33.4">10K</text>
<text x="172.5" y="31.7">R23</text>
<text x="181.4" y="31.7">0R</text>
<text x="95.7" y="40.6">0R</text>
<text x="101.9" y="40.6">R37</text>
<text x="112.1" y="37">U9</text>
<text x="206.3" y="37">R20</text>
<text x="206.3" y="38.8">100K</text>
<text x="97.8" y="47.7">PB5</text>
<text x="97.8" y="45.9">PB4</text>
<text x="186.7" y="53">C50</text>
<text x="192.1" y="53">C52</text>
<text x="204.5" y="51.2">C51</text>
<text x="167.2" y="54.8">C49</text>
<text x="174.3" y="54.8">2.2uF</text>
<text x="186.7" y="56.6">100nF 100nF</text>
<text x="204.5" y="54.8">100nF</text>
<text x="88.9" y="63.7">R56</text>
<text x="97.8" y="63.7">NC</text>
<text x="97.8" y="67.2">PD5</text>
<text x="97.8" y="69">PD6</text>
<text x="112.1" y="70.8">STM8S003F3P6</text>
<text x="167.2" y="69">Y2</text>
<text x="165.4" y="77.9">R17</text>
<text x="167.2" y="74.3">11.0592MHz</text>
<text x="165.4" y="83.2">C47</text>
<text x="170.7" y="79.7">1M</text>
<text x="176.1" y="83.2">C48</text>
<text x="165.4" y="86.8">22pF</text>
<text x="176.1" y="86.8">22pF</text>
<text x="125.7" y="109.2">U5</text>
<text x="156.5" y="113.5">R44</text>
<text x="97.8" y="118.8">C41</text>
<text x="156.5" y="115.2">10K</text>
<text x="97.8" y="120.6">100nF</text>
<text x="125.9" y="128.4">ADS7843</text>
<text x="140.5" y="131.2">C40</text>
<text x="220.5" y="131.2">CON6</text>
<text x="140.5" y="133">100nF</text>
<text x="113.8" y="141.9">L3</text>
<text x="124.5" y="141.9">0R</text>
<text x="160.1" y="141.9">L4</text>
<text x="170.7" y="141.9">0R</text>
<text x="103.2" y="147.2">C43</text>
<text x="103.2" y="149">10nF</text>
<text x="147.6" y="149">C42</text>
<text x="147.6" y="150.8">10nF</text>
<text x="113.8" y="159.7">L5</text>
<text x="124.5" y="159.7">0R</text>
<text x="160.1" y="159.7">L6</text>
<text x="169" y="159.7">0R</text>
<text x="103.2" y="166.8">C44</text>
<text x="147.6" y="166.8">C45</text>
<text x="103.2" y="168.6">10nF</text>
<text x="147.6" y="168.6">10nF</text>
</g>
<g font-size="1.6" fill="#f00">
<text x="78.1" y="41.3">EINT10</text>
<text x="89.3" y="51.2">SPIDI</text>
<text x="89.3" y="49.4">SPIDO</text>
<text x="89.3" y="53">SPICLK</text>
<text x="77" y="57.6">LEDDIM</text>
<text x="89.3" y="54.8">nSS</text>
<text x="77" y="62.9">BL_EN</text>
<text x="77" y="64.7">TOUT1</text>
<text x="89.3" y="60.1">TP_IRQ</text>
<text x="110.6" y="113.5">ADSX+</text>
<text x="144.4" y="111.7">SPICLK</text>
<text x="144.4" y="113.5">nSS</text>
<text x="110.6" y="115.2">ADSY+</text>
<text x="110.6" y="117">ADSX-</text>
<text x="110.6" y="118.8">ADSY-</text>
<text x="144.4" y="115.2">SPIDI</text>
<text x="144.4" y="118.8">SPIDO</text>
<text x="144.4" y="120.6">TP_IRQ</text>
<text x="204.8" y="133">LCD_TSXM</text>
<text x="204.8" y="134.8">LCD_TSYM</text>
<text x="204.8" y="136.6">LCD_TSXP</text>
<text x="101.7" y="141.9">ADSX+</text>
<text x="128.4" y="141.9">LCD_TSXP</text>
<text x="144.4" y="141.9">ADSY+</text>
<text x="174.6" y="141.9">LCD_TSYP</text>
<text x="204.8" y="138.3">LCD_TSYP</text>
<text x="101.7" y="159.7">ADSX-</text>
<text x="128.4" y="159.7">LCD_TSXM</text>
<text x="142.6" y="159.7">ADSY-</text>
<text x="174.6" y="159.7">LCD_TSYM</text>
</g>
<g font-size="1.6" fill="#004080">
<text x="112.9" y="41.6">PA3 (HS)/TIM2_CH3 [SPI_NSS]</text>
<text x="112.9" y="45.2">PB4 (T)/I2C_SCL [ADC_ETR]</text>
<text x="112.9" y="46.9">PB5 (T)/I2C_SDA [TIM1_BKIN]</text>
<text x="145.6" y="43.4">SWIM/(HS) PD1</text>
<text x="153.1" y="45.2">NRST</text>
<text x="112.9" y="50.5">PC7 (HS) /SPI_MISO [TIM1_CH2]</text>
<text x="112.9" y="52.3">PC6 (HS)/SPI_MOSI [TIM1_CH1]</text>
<text x="154" y="50.5">VDD</text>
<text x="112.9" y="54.1">PC5 (HS)/SPI_SCK [TIM2_CH1]</text>
<text x="112.9" y="55.8">PC4 (HS) /TIM1_CH4/CLK_CCO/AIN2/ [TIM1_CH2N]</text>
<text x="112.9" y="57.6">PC3 (HS)/TIM1_CH3 [TLI] [TIM1_CH1N]</text>
<text x="153.1" y="55.8">VCAP</text>
<text x="154.2" y="59.4">VSS</text>
<text x="112.9" y="64.7">PD4 (HS)/BEEP/TIM2_CH1/UART1_CK</text>
<text x="112.9" y="62.9">PD3 (HS)/AIN4/TIM2_CH2/ADC_ETR</text>
<text x="112.9" y="61.2">PD2 (HS)/AIN3/[TIM2_CH3]</text>
<text x="148.8" y="64.7">OSCIN/PA1</text>
<text x="112.9" y="66.5">PD5 (HS)/AIN5/UART1_TX</text>
<text x="112.9" y="68.3">PD6 (HS)/AIN6/UART1_RX</text>
<text x="147.1" y="66.5">OSCOUT/PA2</text>
<text x="125.4" y="112.7">VCC1</text>
<text x="133.6" y="112.7">DCLK</text>
<text x="125.4" y="114.5">X+</text>
<text x="125.4" y="116.3">Y+</text>
<text x="125.4" y="118.1">X-</text>
<text x="125.4" y="119.8">Y-</text>
<text x="133.3" y="119.8">DOUT</text>
<text x="133.5" y="118.1">BUSY</text>
<text x="135.1" y="116.3">DIN</text>
<text x="135.6" y="114.5">CS</text>
<text x="125.4" y="121.6">GND</text>
<text x="125.4" y="123.4">IN3</text>
<text x="125.4" y="125.2">IN4</text>
<text x="131.7" y="121.6">PENIRG</text>
<text x="133.6" y="125.2">VREF</text>
<text x="133.6" y="123.4">VCC2</text>
</g>
<g font-size="1.3">
<text x="30.8" y="1.3">5</text>
<text x="88.9" y="1.3">4</text>
<text x="146.9" y="1.3">3</text>
<text x="205" y="1.3">2</text>
<text x="263.1" y="1.3">1</text>
<text x=".5" y="28.4">D</text>
<text x="292.6" y="28.4">D</text>
<text x=".5" y="79.5">C</text>
<text x="292.6" y="79.5">C</text>
<text x=".5" y="130.6">B</text>
<text x="292.6" y="130.6">B</text>
<text x=".5" y="181.7">A</text>
<text x="292.6" y="181.7">A</text>
<text x="30.8" y="207.4">5</text>
<text x="88.9" y="207.4">4</text>
<text x="146.9" y="207.4">3</text>
<text x="205" y="207.4">2</text>
<text x="263.1" y="207.4">1</text>
</g>
</svg>
